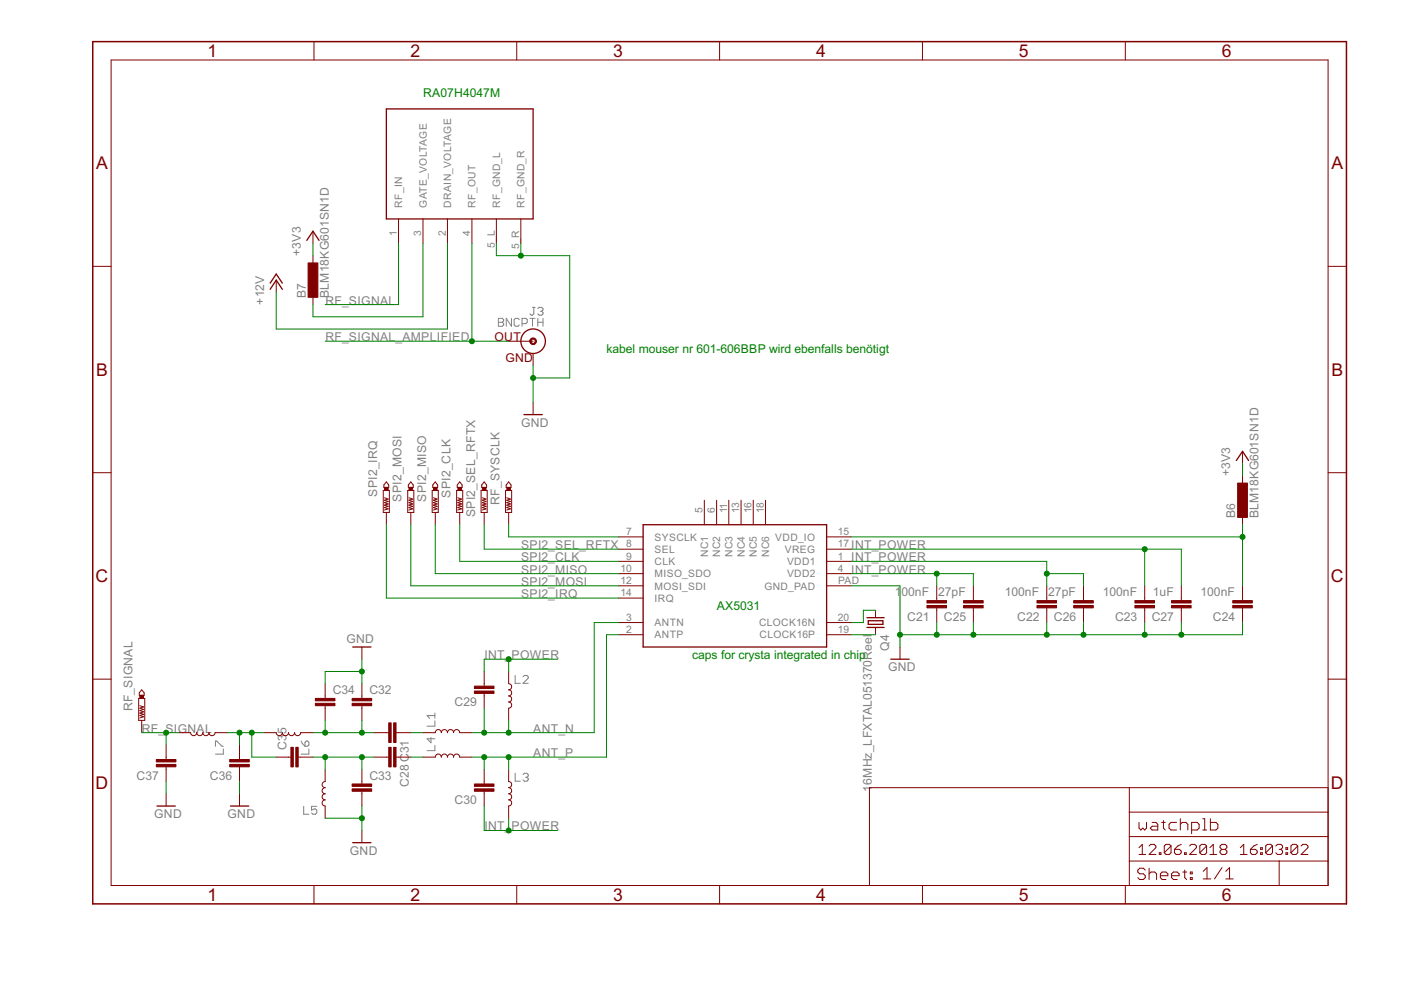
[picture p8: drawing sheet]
<svg xmlns="http://www.w3.org/2000/svg" width="297mm" height="210mm" viewBox="0 0 297 210" stroke-linecap="round" stroke-linejoin="round" font-family="sans-serif">
<g fill="none" stroke="#808080" stroke-width=".21">
<path d="M105.7 67.5h.8l.3 .3v.3l-.3 .2 .3 .3v.3l-.3 .3h-.8zM105.7 68.3h.8M108.4 67.5v1.7l-1.1-1.7v1.7M110.1 67.8l-.3-.3h-.5l-.3 .3v1.1l.3 .3h.5l.3-.3M110.7 68.6h.8l.3-.3v-.5l-.3-.3h-.8v1.7M112.4 67.5h1.1M112.9 67.5v1.7M112.9 65.2h.6M113.2 65.2v1.3l-.3 .3h-.3l-.2-.3M114 68.3h1.1M114 67.5v1.7M114 65.4l.3-.2h.6l.2 .2v.3l-.2 .3"/>
<path d="M114.6 66h.3M114.9 66l.2 .3v.2l-.2 .3h-.6l-.3-.3M115.1 67.5v1.7M45.7 158.2v-1.1h.3l1.1 1.1h.2M47.3 158.8v1.1h-1.6M63.8 157.1l.3 .6 .6 .5M64.7 157.4l.2-.3h.3l.3 .3v.5l-.3 .3h-.5zM65.5 158.8v1.1h-1.7M91.4 156.4v1.1l-.8-.9h1.6M92.2 152.8v1.2h-1.6M92.2 151.2v1.1M92.2 158v1.2h-1.6"/>
<path d="M92.2 151.7h-1.6l.5 .6M109.2 143.2v1.7h1.1M110.9 143.5l.3-.3h.5l.3 .3v.3l-1.1 1.1h1.1M64.4 171v1.6h1.1M67.2 171h-1.1v.8l.5-.3h.3l.3 .3v.6l-.3 .2h-.6l-.2-.2M109.2 164v1.6h1.1M110.9 164.2l.3-.2h.5l.3 .2v.3l-.3 .3M111.4 164.8h.3M111.7 164.8l.3 .3v.3l-.3 .2h-.5l-.3-.2"/>
</g>
<g fill="none" stroke="#800000" stroke-width=".21">
<path d="M23.6 12.7h258v175h-258zM66.6 8.8v3.9M109.6 8.8v3.9M152.6 8.8v3.9M195.6 8.8v3.9M238.6 8.8v3.9M19.7 56.5h3.9M58.6 59.4v2.6M66.4 49v2.6M66.4 54.2v2.6M84.5 46.4v5.2M89.7 46.4v5.2"/>
<path d="M94.9 46.4v5.2M100.1 46.4v5.2M105.2 46.4v5.2M110.4 46.4v5.2M281.6 56.5h3.9M66.4 62v2.6M107.8 72.3h5.2M113 75v2.5M113 85.3v2.6M263.4 95.7v2.6M19.7 100.2h3.9M81.3 104h1.2v4.6h-1.2z"/>
<path d="M81.5 105.5l.8 .3-.8 .3 .8 .2-.8 .3 .8 .2-.8 .3 .8 .3-.8 .2 .8 .3-.8 .2M81.9 102.2l.5 .6v.5h-1v-.5zM81.9 108.6v2.7M86.4 104h1.3v4.6h-1.3zM86.7 105.5l.8 .3-.8 .3 .8 .2-.8 .3 .8 .2-.8 .3 .8 .3-.8 .2 .8 .3-.8 .2M87.1 102.2l.5 .6v.5h-1v-.5zM87.1 108.6v2.7M91.6 104h1.3v4.6h-1.3zM91.9 105.5l.8 .3-.8 .3 .8 .2-.8 .3 .8 .2-.8 .3 .8 .3-.8 .2 .8 .3-.8 .2M92.3 102.2l.5 .6v.5h-1v-.5zM92.3 108.6v2.7M96.8 104h1.3v4.6h-1.3z"/>
<path d="M97.1 105.5l.8 .3-.8 .3 .8 .2-.8 .3 .8 .2-.8 .3 .8 .3-.8 .2 .8 .3-.8 .2M97.5 102.2l.5 .6v.5h-1.1v-.5zM97.5 108.6v2.7M102 104h1.3v4.6h-1.3zM102.3 105.5l.7 .3-.7 .3 .7 .2-.7 .3 .7 .2-.7 .3 .7 .3-.7 .2 .7 .3-.7 .2M102.7 102.2l.5 .6v.5h-1.1v-.5zM102.7 108.6v2.7M107.2 104h1.3v4.6h-1.3zM107.4 105.5l.8 .3-.8 .3 .8 .2-.8 .3 .8 .2-.8 .3 .8 .3-.8 .2 .8 .3-.8 .2M107.8 102.2l.6 .6v.5h-1.1v-.5zM107.8 108.6v2.7M131.2 113.8h5.2"/>
<path d="M131.2 116.4h5.2M131.2 119h5.2M149.3 106.1v5.2M151.9 106.1v5.2M154.5 106.1v5.2M157.1 106.1v5.2M159.7 106.1v5.2M162.3 106.1v5.2M175.3 113.8h5.1M175.3 116.4h5.1M175.3 119h5.1M263.4 100.9v2.6"/>
<path d="M263.4 108.6v2.7M281.6 100.2h3.9M76.7 137.2v2.6M131.2 126.8h5.2M131.2 121.6h5.2M131.2 124.2h5.2M131.2 132h5.2M131.2 134.6h5.2M175.3 121.6h5.1M175.3 124.2h5.1M175.3 132h5.1M175.3 134.6h5.1"/>
<path d="M185.6 129.4v1.6M185.6 133v1.6M190.8 137.2v2.6M198.6 124.2v3.1M198.6 128.9v3.1M206.4 124.2v3.1M206.4 128.9v3.1M221.9 124.2v3.1M221.9 128.9v3.1M229.7 124.2v3.1M229.7 128.9v3.1M242.7 124.2v3.1"/>
<path d="M242.7 128.9v3.1M250.5 124.2v3.1M250.5 128.9v3.1M263.4 124.2v3.1M263.4 128.9v3.1M19.7 144h3.9M29.4 148.1h1.3v4.6h-1.3zM29.7 149.6l.7 .3-.7 .3 .7 .2-.7 .3 .7 .2-.7 .3 .7 .2-.7 .3 .7 .3-.7 .2M30 146.3l.6 .6v.5h-1.1v-.5zM30 152.7v2.6M35.2 157.9v3.1M37.8 155.3h2.6a.66 .66 0 0 0 .7 .7 .66 .66 0 0 0 .6-.7 .65 .65 0 0 0 .7 .7 .65 .65 0 0 0 .6-.7 .65 .65 0 0 0 .7 .7 .65 .65 0 0 0 .6-.7 .65 .65 0 0 0 .6 .7 .65 .65 0 0 0 .7-.7h2.6"/>
<path d="M50.8 157.9v3.1M56 155.3h2.6a.65 .65 0 0 0 .6 .7 .65 .65 0 0 0 .7-.7 .66 .66 0 0 0 .6 .7 .66 .66 0 0 0 .7-.7 .65 .65 0 0 0 .6 .7 .65 .65 0 0 0 .7-.7 .65 .65 0 0 0 .6 .7 .65 .65 0 0 0 .7-.7h2.6M68.9 144.9v3.2M68.9 149.6v3.1M76.7 144.9v3.2M76.7 149.6v3.1M79.3 155.3h3.1M84 155.3h3.1M89.7 155.3h2.6a.65 .65 0 0 1 .6-.6 .65 .65 0 0 1 .7 .6 .65 .65 0 0 1 .6-.6 .65 .65 0 0 1 .7 .6 .65 .65 0 0 1 .6-.6 .65 .65 0 0 1 .7 .6 .66 .66 0 0 1 .6-.6 .66 .66 0 0 1 .7 .6h2.6M102.7 142.4v3.1M102.7 147v3.2M107.8 142.4v2.5a.66 .66 0 0 1 .7 .7 .66 .66 0 0 1-.7 .7 .65 .65 0 0 1 .7 .6 .65 .65 0 0 1-.7 .7 .65 .65 0 0 1 .7 .6 .65 .65 0 0 1-.7 .6 .66 .66 0 0 1 .7 .7 .66 .66 0 0 1-.7 .7v2.5"/>
<path d="M281.6 144h3.9M35.2 162.6v3.1M35.2 168.3v2.6M50.8 162.6v3.1M50.8 168.3v2.6M58.6 160.5h3.1M63.2 160.5h3.2M68.9 163.1v2.6a.65 .65 0 0 0-.6 .7 .65 .65 0 0 0 .6 .6 .65 .65 0 0 0-.6 .7 .65 .65 0 0 0 .6 .6 .65 .65 0 0 0-.6 .6 .65 .65 0 0 0 .6 .7 .66 .66 0 0 0-.6 .6 .66 .66 0 0 0 .6 .7v2.6M76.7 163.1v3.1M76.7 167.8v3.1M76.7 176.1v2.6M79.3 160.5h3.1"/>
<path d="M84 160.5h3.1M89.7 160.5h2.6a.65 .65 0 0 1 .6-.6 .65 .65 0 0 1 .7 .6 .65 .65 0 0 1 .6-.6 .65 .65 0 0 1 .7 .6 .65 .65 0 0 1 .6-.6 .65 .65 0 0 1 .7 .6 .66 .66 0 0 1 .6-.6 .66 .66 0 0 1 .7 .6h2.6M102.7 163.1v3.1M102.7 167.8v3.1M107.8 163.1v2.6a.65 .65 0 0 1 .7 .7 .65 .65 0 0 1-.7 .6 .65 .65 0 0 1 .7 .7 .65 .65 0 0 1-.7 .6 .65 .65 0 0 1 .7 .6 .65 .65 0 0 1-.7 .7 .66 .66 0 0 1 .7 .6 .66 .66 0 0 1-.7 .7v2.6M239.4 167v20.7M239.4 177.4h42.2M239.4 172.2h42.2M241.5 174.4v1.2l.4 .4 .4-.4 .4 .4 .4-.4v-1.2M241.5 179.7l.7-.7v2.2M243.6 179.4l.4-.4h.7l.4 .4v.3l-1.5 1.5h1.5M244.3 174.4h.8l.4 .4v1.2h-1.2l-.4-.4 .4-.4h1.2"/>
<path d="M246.3 174.4h.8M246.7 174v1.6l.4 .4M248.3 179.4v1.4l-.4 .4h-.7l-.4-.4M248.3 179.4l-.4-.4h-.7l-.4 .4v1.4M248.3 179.4l-1.5 1.4M249.4 174.4h-1.1l-.4 .4v.8l.4 .4h1.1M250.3 174.8l.4-.4h.7l.4 .4v1.2M250.3 173.6v2.4M250.4 179l-.7 .4-.7 .7M252.2 179.4l.4-.4h.7l.4 .4v.3l-1.5 1.5h1.5M252.6 176h1.2l.4-.4v-.8l-.4-.4h-1.2v2.4M255 176h.8"/>
<path d="M255 173.6h.4v2.4M255.8 179.4v1.4l-.3 .4h-.8l-.3-.4M255.8 179.4l-.3-.4h-.8l-.3 .4v1.4M255.8 179.4l-1.4 1.4M256.5 179.7l.7-.7v2.2M256.6 173.6v2.4h1.2l.4-.4v-.8l-.4-.4h-1.2M263 179.7l.7-.7v2.2M266.6 179l-.8 .4-.7 .7M267.3 179.7h.3v.4h-.3zM269.8 179.4v1.4l-.4 .4h-.7l-.3-.4M269.8 179.4l-.4-.4h-.7l-.3 .4v1.4M269.8 179.4l-1.4 1.4"/>
<path d="M270.5 179.4l.3-.4h.8l.3 .4v.3l-.3 .4M272.6 179.7h.4v.4h-.4zM275.1 179.4v1.4l-.3 .4h-.7l-.4-.4M275.1 179.4l-.3-.4h-.7l-.4 .4v1.4M275.1 179.4l-1.4 1.4M275.9 179.4l.3-.4h.7l.4 .4v.3l-1.4 1.5h1.4M281.6 167h-97.3v20.7M66.6 187.7v3.9M109.6 187.7v3.9M152.6 187.7v3.9M195.6 187.7v3.9M238.6 187.7v3.9"/>
<path d="M239.4 182.6h42.2M241.5 181.2h1.4M242.8 184.5l-.4-.4h-.8l-.4 .4v.4l.4 .4h.8l.4 .4v.4l-.4 .4h-.8l-.4-.4M243.6 184.1v2.4M243.6 185.3l.4-.4h.8l.4 .4v1.2M245.8 180.8h.3v.4h-.3zM246 185.7h1.6v-.4l-.4-.4h-.8l-.4 .4v.8l.4 .4h.8M248.4 185.7h1.6v-.4l-.4-.4h-.8l-.4 .4v.8l.4 .4h.8M249 180.1h1.1l.3 .3v.4l-.3 .4h-.7l-.4-.4zM250.8 184.9h.8M251.1 180.8h.4v.4h-.4zM251.2 184.5v1.6l.4 .4"/>
<path d="M252.4 184.9h.4v.4h-.4zM252.4 186.1h.4v.4h-.4zM255.1 184.7l.8-.7v2.4M255.1 186.4h1.6M256.5 181.2h1.5M259 180.1l-.3 .3v.4l.3 .4h.8l.3-.4v-.4l-.3-.3M259 180.1l-.3-.4v-.3l.3-.4h.8l.3 .4v.3l-.3 .4M259 180.1h.8M259.1 184l-1.6 2.4M259.9 186.4h1.6M259.9 184.7l.8-.7v2.4M263 181.2h1.4"/>
<path d="M265.1 180.1h1.1l.4 .3v.4l-.4 .4h-.7l-.4-.4zM267.3 180.8h.3v.4h-.3zM271.2 182.6v5.1M271.2 180.1h.4M271.6 180.1l.3 .3v.4l-.3 .4h-.8l-.3-.4M272.6 180.8h.4v.4h-.4z"/>
</g>
<path d="M19.7 8.8h265.8v182.8h-265.8z" fill="none" stroke="#800000" stroke-width=".32"/>
<g fill="none" stroke="#800000" stroke-width=".28">
<path d="M81.9 23.1h31.1v23.3h-31.1zM65 51l1.4-2 1.2 2M57.3 61.3l1.3-1.9 1.3 1.9M57.3 60l1.3-1.9 1.3 1.9M111.1 87.9h3.9M262.1 97.6l1.3-1.9 1.3 1.9M136.4 111.3h38.9v25.9h-38.9zM74.8 137.2h3.9M183.8 133h3.7M183.8 131h3.7M184.1 131.6h3.1v.8h-3.1zM188.9 139.8h3.9"/>
<path d="M33.3 170.9h3.9M48.9 170.9h3.8M74.8 178.7h3.9"/>
<circle cx="113" cy="72.3" r="2.6"/>
</g>
<g fill="#800000" stroke="#800000" stroke-width=".21">
<path d="M196.5 127.3h4.2v.5h-4.2z"/>
<path d="M196.5 128.4h4.2v.5h-4.2z"/>
<path d="M219.9 127.3h4.1v.5h-4.1z"/>
<path d="M219.9 128.4h4.1v.5h-4.1z"/>
<path d="M240.6 127.3h4.2v.5h-4.2z"/>
<path d="M240.6 128.4h4.2v.5h-4.2z"/>
<path d="M261.4 127.3h4.1v.5h-4.1z"/>
<path d="M261.4 128.4h4.1v.5h-4.1z"/>
<path d="M204.3 127.3h4.1v.5h-4.1z"/>
<path d="M204.3 128.4h4.1v.5h-4.1z"/>
<path d="M227.6 127.3h4.2v.5h-4.2z"/>
<path d="M227.6 128.4h4.2v.5h-4.2z"/>
<path d="M248.4 127.3h4.1v.5h-4.1z"/>
<path d="M248.4 128.4h4.1v.5h-4.1z"/>
<path d="M107.5 103.4h.7v.6h-.7z"/>
<path d="M102.3 103.4h.7v.6h-.7z"/>
<path d="M97.1 103.4h.8v.6h-.8z"/>
<path d="M91.9 103.4h.8v.6h-.8z"/>
<path d="M86.7 103.4h.8v.6h-.8z"/>
<path d="M81.5 103.4h.8v.6h-.8z"/>
<path d="M100.6 145.5h4.1v.5h-4.1z"/>
<path d="M100.6 146.5h4.1v.5h-4.1z"/>
<path d="M100.6 166.2h4.1v.5h-4.1z"/>
<path d="M100.6 167.3h4.1v.5h-4.1z"/>
<path d="M82.4 158.5h.5v4.1h-.5z"/>
<path d="M83.5 158.5h.5v4.1h-.5z"/>
<path d="M82.4 153.3h.5v4.1h-.5z"/>
<path d="M83.5 153.3h.5v4.1h-.5z"/>
<path d="M74.7 149.1h4.1v.5h-4.1z"/>
<path d="M74.7 148.1h4.1v.5h-4.1z"/>
<path d="M74.7 167.3h4.1v.5h-4.1z"/>
<path d="M74.7 166.2h4.1v.5h-4.1z"/>
<path d="M66.9 149.1h4.1v.5h-4.1z"/>
<path d="M66.9 148.1h4.1v.5h-4.1z"/>
<path d="M62.7 158.5h.5v4.1h-.5z"/>
<path d="M61.7 158.5h.5v4.1h-.5z"/>
<path d="M48.7 161h4.2v.5h-4.2z"/>
<path d="M48.7 162.1h4.2v.5h-4.2z"/>
<path d="M33.1 161h4.2v.5h-4.2z"/>
<path d="M33.1 162.1h4.2v.5h-4.2z"/>
<path d="M262.4 102.4h2.1v7.3h-2.1z"/>
<path d="M65.3 55.8h2.1v7.2h-2.1z"/>
<path d="M29.7 147.4h.7v.7h-.7z"/>
</g>
<path d="M112.5 71.9a.71 .71 0 0 1 1.1 .1 .71 .71 0 0 1-.4 1.1 .71 .71 0 0 1-.9-.8h.3a.45 .45 0 0 1 .6-.3 .45 .45 0 0 1 .1 .7 .45 .45 0 0 1-.7-.2v-.2h-.3z" fill-rule="evenodd" fill="#800000" stroke="#800000" stroke-width=".21"/>
<g fill="none" stroke="#008000" stroke-width=".21">
<path d="M66.4 51.6v2.6M84.5 51.6v13h-15.6M89.7 51.6v15.6h-23.3v-2.6M94.9 51.6v18.2h-36.3v-7.8M100.1 51.6v20.7M105.2 51.6v2.6h15.6v25.9h-7.8M110.4 51.6v2.6M68.9 72.3h38.9M113 77.5v7.8M263.4 98.3v2.6M81.9 111.3v15.5h49.3M87.1 111.3v12.9h44.1"/>
<path d="M92.3 111.3v10.3h38.9M97.5 111.3v7.7h33.7M102.7 111.3v5.1h28.5M107.8 111.3v2.5h23.4M180.4 119h41.5v5.2M180.4 116.4h70.1v7.8M180.4 113.8h83M242.7 116.4v7.8M263.4 111.3v12.9M76.7 139.8v5.1M107.8 139.8v2.6M118.2 139.8h-15.5v2.6"/>
<path d="M131.2 134.6h-2.6v25.9h-28.5M131.2 132h-5.2v23.3h-25.9M180.4 124.2h10.4v13M180.4 134.6h5.2M180.4 121.6h26v2.6M185.6 129.4h-2.6v2.6h-2.6M198.6 121.6v2.6M198.6 132v2.6M206.4 132v2.6M221.9 121.6h7.8v2.6M221.9 132v2.6M229.7 132v2.6"/>
<path d="M242.7 132v2.6M250.5 132v2.6M263.4 132v2.6h-72.6M30 155.3h7.8M35.2 155.3v2.6M48.2 155.3h7.8M50.8 155.3v2.6M53.4 155.3v5.2h5.2M66.4 155.3h12.9M68.9 152.7v2.6M76.7 152.7v2.6M76.7 142.4h-7.8v2.5"/>
<path d="M87.1 155.3h2.6M102.7 150.2v5.1M107.8 152.7v2.6M35.2 165.7v2.6M50.8 165.7v2.6M66.4 160.5h12.9M68.9 173.5h7.8M68.9 160.5v2.6M76.7 160.5v2.6M76.7 170.9v5.2M87.1 160.5h2.6M102.7 160.5v2.6"/>
<path d="M102.7 170.9v5.2h15.5M107.8 160.5v2.6M107.8 173.5v2.6"/>
</g>
<g fill="#008000" stroke="#008000" stroke-width=".21">
<circle cx="190.8" cy="134.6" r=".53"/>
<circle cx="242.7" cy="134.6" r=".53"/>
<circle cx="229.7" cy="134.6" r=".53"/>
<circle cx="221.9" cy="134.6" r=".53"/>
<circle cx="206.4" cy="134.6" r=".53"/>
<circle cx="198.6" cy="134.6" r=".53"/>
<circle cx="250.5" cy="134.6" r=".53"/>
<circle cx="76.7" cy="173.5" r=".53"/>
<circle cx="76.7" cy="142.4" r=".53"/>
<circle cx="113" cy="80.1" r=".53"/>
<circle cx="110.4" cy="54.2" r=".53"/>
<circle cx="242.7" cy="116.4" r=".53"/>
<circle cx="221.9" cy="121.6" r=".53"/>
<circle cx="198.6" cy="121.6" r=".53"/>
<circle cx="107.8" cy="139.8" r=".53"/>
<circle cx="107.8" cy="176.1" r=".53"/>
<circle cx="102.7" cy="155.3" r=".53"/>
<circle cx="107.8" cy="155.3" r=".53"/>
<circle cx="102.7" cy="160.5" r=".53"/>
<circle cx="107.8" cy="160.5" r=".53"/>
<circle cx="76.7" cy="155.3" r=".53"/>
<circle cx="68.9" cy="155.3" r=".53"/>
<circle cx="76.7" cy="160.5" r=".53"/>
<circle cx="68.9" cy="160.5" r=".53"/>
<circle cx="53.4" cy="155.3" r=".53"/>
<circle cx="50.8" cy="155.3" r=".53"/>
<circle cx="35.2" cy="155.3" r=".53"/>
<circle cx="100.1" cy="72.3" r=".53"/>
<circle cx="263.4" cy="113.8" r=".53"/>
</g>
<g font-size="4.2" fill="#800000">
<text x="44" y="12.1">1</text>
<text x="87" y="12.1">2</text>
<text x="130" y="12.1">3</text>
<text x="173" y="12.1">4</text>
<text x="216" y="12.1">5</text>
<text x="259" y="12.1">6</text>
<text x="20.4" y="35.9">A</text>
<text x="282.3" y="35.9">A</text>
<text x="20.4" y="79.7">B</text>
<text x="282.3" y="79.7">B</text>
<text x="20.3" y="123.4">C</text>
<text x="282.2" y="123.4">C</text>
<text x="20.3" y="167.2">D</text>
<text x="282.2" y="167.2">D</text>
<text x="44" y="191">1</text>
<text x="87" y="191">2</text>
<text x="130" y="191">3</text>
<text x="173" y="191">4</text>
<text x="216" y="191">5</text>
<text x="259" y="191">6</text>
</g>
<g font-size="2.9" fill="#008000">
<text x="89.7" y="20.5">RA07H4047M</text>
<text x="128.6" y="74.9">kabel mouser nr 601-606BBP wird ebenfalls benötigt</text>
<text x="152" y="129.4">AX5031</text>
<text x="146.7" y="139.8">caps for crysta integrated in chip</text>
</g>
<g font-size="2.9" fill="#808080">
<text x="63.8" y="54.2" transform="rotate(-90 63.8 54.2)">+3V3</text>
<text x="56" y="64.6" transform="rotate(-90 56 64.6)">+12V</text>
<text x="64.8" y="63.2" transform="rotate(-90 64.8 63.2)">B7</text>
<text x="69" y="64.6">RF_SIGNAL</text>
<text x="69.7" y="63.2" transform="rotate(-90 69.7 63.2)">BLM18KG601SN1D</text>
<text x="69" y="72.4">RF_SIGNAL_AMPLIFIED</text>
<text x="110.5" y="90.5">GND</text>
<text x="260.8" y="100.9" transform="rotate(-90 260.8 100.9)">+3V3</text>
<text x="80" y="105.3" transform="rotate(-90 80 105.3)">SPI2_IRQ</text>
<text x="85.2" y="106.3" transform="rotate(-90 85.2 106.3)">SPI2_MOSI</text>
<text x="90.3" y="106.3" transform="rotate(-90 90.3 106.3)">SPI2_MISO</text>
<text x="95.5" y="105.5" transform="rotate(-90 95.5 105.5)">SPI2_CLK</text>
<text x="105.9" y="107.1" transform="rotate(-90 105.9 107.1)">RF_SYSCLK</text>
<text x="100.7" y="109.7" transform="rotate(-90 100.7 109.7)">SPI2_SEL_RFTX</text>
<text x="261.9" y="109.9" transform="rotate(-90 261.9 109.9)">B6</text>
<text x="266.8" y="109.9" transform="rotate(-90 266.8 109.9)">BLM18KG601SN1D</text>
<text x="110.5" y="119">SPI2_CLK</text>
<text x="110.5" y="116.4">SPI2_SEL_RFTX</text>
<text x="180.5" y="116.4">INT_POWER</text>
<text x="180.5" y="119">INT_POWER</text>
<text x="110.5" y="121.6">SPI2_MISO</text>
<text x="110.5" y="124.2">SPI2_MOSI</text>
<text x="180.5" y="121.6">INT_POWER</text>
<text x="110.5" y="126.8">SPI2_IRQ</text>
<text x="189.7" y="126.4">1</text>
<text x="191.1" y="126.4">00nF</text>
<text x="192.3" y="131.6">C21</text>
<text x="198.9" y="126.4">27pF</text>
<text x="200.1" y="131.6">C25</text>
<text x="213.1" y="126.4">100nF</text>
<text x="215.7" y="131.6">C22</text>
<text x="222.3" y="126.4">27pF</text>
<text x="223.4" y="131.6">C26</text>
<text x="233.8" y="126.4">100nF</text>
<text x="236.4" y="131.6">C23</text>
<text x="244.2" y="131.6">C27</text>
<text x="244.4" y="126.4">1uF</text>
<text x="254.6" y="126.4">100nF</text>
<text x="257.2" y="131.6">C24</text>
<text x="73.4" y="136.4">GND</text>
<text x="102.7" y="139.8">I</text>
<text x="103.5" y="139.8">NT_</text>
<text x="108.5" y="139.8">POWER</text>
<text x="188.3" y="142.4">GND</text>
<text x="188.5" y="138" transform="rotate(-90 188.5 138)">Q4</text>
<text x="70.5" y="147.2">C34</text>
<text x="78.3" y="147.2">C32</text>
<text x="96.4" y="149.8">C29</text>
<text x="28.1" y="150.8" transform="rotate(-90 28.1 150.8)">RF_SIGNAL</text>
<text x="30.1" y="155.3">RF_SIGNAL</text>
<text x="113.1" y="155.3">ANT_N</text>
<text x="60.8" y="158.9" transform="rotate(-90 60.8 158.9)">C35</text>
<text x="86.7" y="159.7" transform="rotate(-90 86.7 159.7)">31</text>
<text x="113.1" y="160.5">ANT_P</text>
<text x="29" y="165.3">C37</text>
<text x="44.5" y="165.3">C36</text>
<text x="78.3" y="165.3">C33</text>
<text x="86.7" y="166.8" transform="rotate(-90 86.7 166.8)">C28C</text>
<text x="184.9" y="167.8" transform="rotate(-90 184.9 167.8)">1</text>
<text x="184.9" y="166.4" transform="rotate(-90 184.9 166.4)">6MHz_LFXTAL051370Reel</text>
<text x="32.7" y="173.5">GND</text>
<text x="48.2" y="173.5">GND</text>
<text x="96.4" y="170.5">C30</text>
<text x="102.7" y="176.1">I</text>
<text x="103.5" y="176.1">NT_</text>
<text x="108.5" y="176.1">POWER</text>
<text x="74.2" y="181.3">GND</text>
</g>
<g font-size="2.9" fill="#800000">
<text x="104.8" y="72.4">OUT</text>
<text x="107.1" y="76.8">GND</text>
</g>
<g font-size="2.4" fill="#808080">
<text x="85.3" y="44" transform="rotate(-90 85.3 44)">RF_IN</text>
<text x="90.5" y="44" transform="rotate(-90 90.5 44)">GATE_VOLTAGE</text>
<text x="95.7" y="44" transform="rotate(-90 95.7 44)">DRAIN_VOLTAGE</text>
<text x="100.8" y="44" transform="rotate(-90 100.8 44)">RF_OUT</text>
<text x="106" y="44" transform="rotate(-90 106 44)">RF_GND_L</text>
<text x="111.2" y="44" transform="rotate(-90 111.2 44)">RF_GND_R</text>
<text x="84.1" y="50" transform="rotate(-90 84.1 50)">1</text>
<text x="89.3" y="50" transform="rotate(-90 89.3 50)">3</text>
<text x="94.5" y="50" transform="rotate(-90 94.5 50)">2</text>
<text x="99.7" y="50" transform="rotate(-90 99.7 50)">4</text>
<text x="104.9" y="52.5" transform="rotate(-90 104.9 52.5)">5_L</text>
<text x="110.1" y="52.9" transform="rotate(-90 110.1 52.9)">5_R</text>
<text x="132.8" y="113.5">7</text>
<text x="149" y="108.9" transform="rotate(-90 149 108.9)">5</text>
<text x="151.6" y="108.9" transform="rotate(-90 151.6 108.9)">6</text>
<text x="154.2" y="108.9" transform="rotate(-90 154.2 108.9)">11</text>
<text x="156.7" y="108.9" transform="rotate(-90 156.7 108.9)">13</text>
<text x="159.3" y="108.9" transform="rotate(-90 159.3 108.9)">16</text>
<text x="161.9" y="108.9" transform="rotate(-90 161.9 108.9)">18</text>
<text x="177.6" y="113.5">15</text>
<text x="132.8" y="116.1">8</text>
<text x="132.8" y="118.7">9</text>
<text x="138.8" y="114.6">SYSCLK</text>
<text x="138.8" y="117.2">SEL</text>
<text x="138.8" y="119.8">CLK</text>
<text x="150.1" y="118.1" transform="rotate(-90 150.1 118.1)">NC1</text>
<text x="152.7" y="118.1" transform="rotate(-90 152.7 118.1)">NC2</text>
<text x="155.3" y="118.1" transform="rotate(-90 155.3 118.1)">NC3</text>
<text x="157.9" y="118.1" transform="rotate(-90 157.9 118.1)">NC4</text>
<text x="160.5" y="118.1" transform="rotate(-90 160.5 118.1)">NC5</text>
<text x="163.1" y="118.1" transform="rotate(-90 163.1 118.1)">NC6</text>
<text x="164.4" y="114.6">VDD_IO</text>
<text x="166.4" y="117.2">VREG</text>
<text x="166.9" y="119.8">VDD1</text>
<text x="177.6" y="116.1">17</text>
<text x="177.6" y="118.7">1</text>
<text x="131.6" y="121.3">10</text>
<text x="131.6" y="123.9">12</text>
<text x="138.8" y="122.4">MISO_SDO</text>
<text x="138.8" y="125">MOSI_SDI</text>
<text x="162.1" y="125">GND_PAD</text>
<text x="166.9" y="122.4">VDD2</text>
<text x="177.6" y="121.3">4</text>
<text x="177.7" y="123.9">PAD</text>
<text x="131.6" y="126.4">14</text>
<text x="132.8" y="131.6">3</text>
<text x="138.8" y="127.6">IRQ</text>
<text x="177.6" y="131.6">20</text>
<text x="132.8" y="134.2">2</text>
<text x="138.8" y="132.8">ANTN</text>
<text x="138.8" y="135.4">ANTP</text>
<text x="160.9" y="132.8">CLOCK16N</text>
<text x="161" y="135.4">CLOCK16P</text>
<text x="177.6" y="134.2">19</text>
</g>
</svg>
